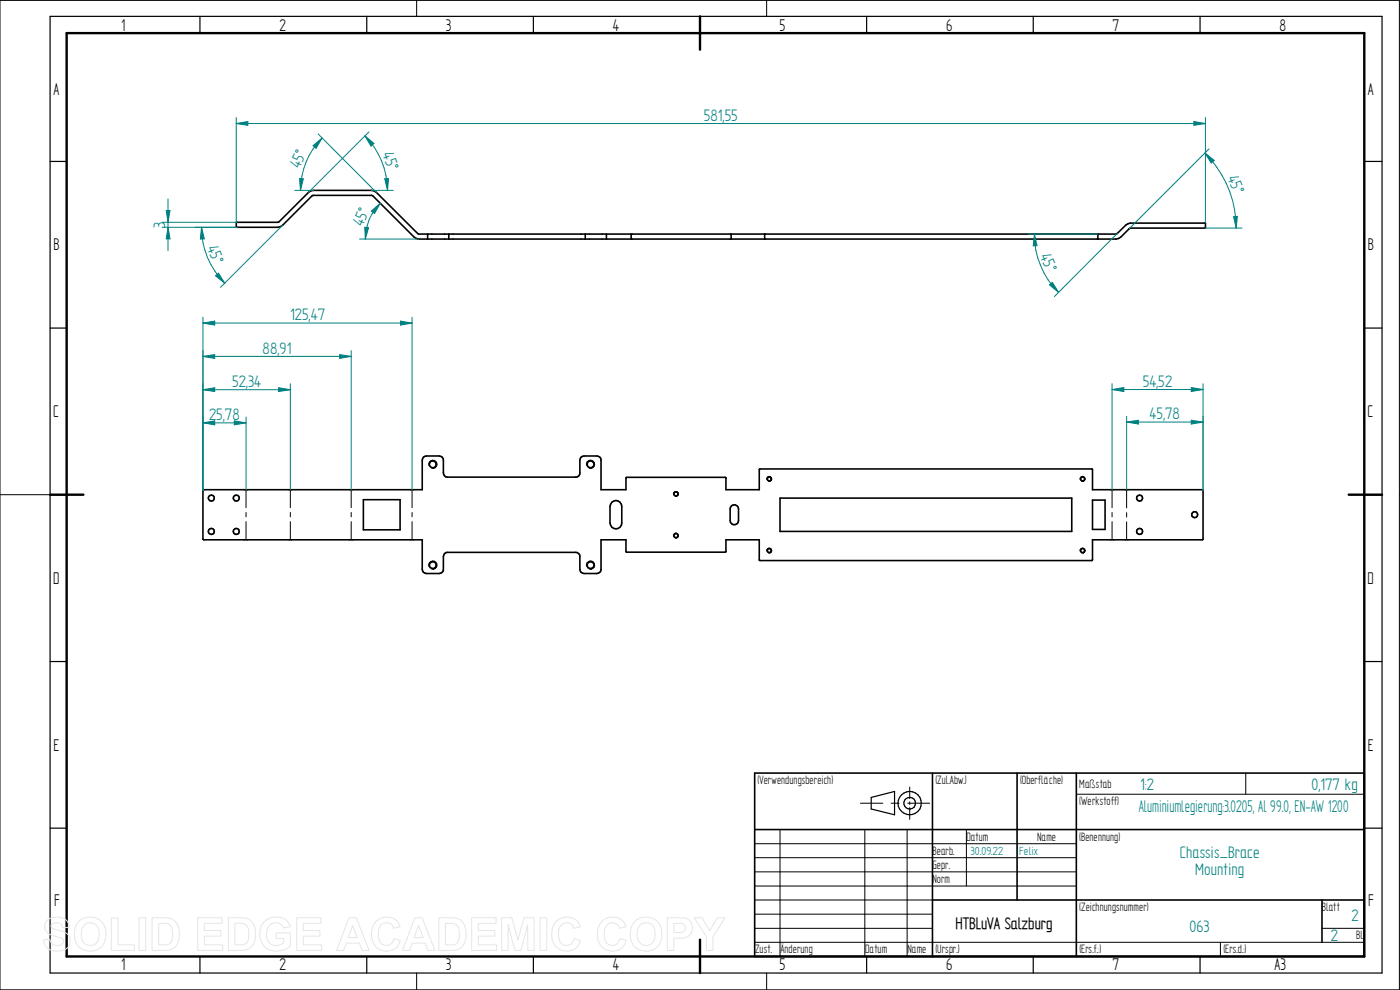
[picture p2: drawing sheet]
<svg xmlns="http://www.w3.org/2000/svg" width="297mm" height="210mm" viewBox="0 0 297 210" stroke-linecap="round" stroke-linejoin="round" font-family="sans-serif">
<g fill="none" stroke="#000" stroke-width=".21">
<path d="M88.4 0v3.5M162.6 0v3.5M0 .1h296.9v209.9h-296.9zM0 104.9h10.6M296.9 104.9h.1M160.1 179h68.2M165.5 176v26.9M182.5 170.4h4.8M183.5 176v26.9M189.1 170.4h1.7M192.4 176v26.9M192.6 170.4h4.6"/>
<path d="M193 167v2.4M193 170.1v.5M193 171.3v2.5M205 176v12M228.3 168.5h61.1M264.3 164v4.5M160.1 199.9h129.3M160.1 196.9h37.7M160.1 188h68.2M160.1 185h68.2M160.1 181.9h68.2M160.1 190.9h37.7"/>
<path d="M160.1 193.9h37.7M258.9 199.9v3M280.5 196.9h8.9M88.4 206.4v3.6M162.6 206.4v3.6"/>
</g>
<g fill="none" stroke="#000" stroke-width=".25">
<path d="M10.6 3.5h282.6v202.9h-282.6zM42.4 3.5v3.5M77.8 3.5v3.5M113.2 3.5v3.5M148.5 3.5v3.5M183.9 3.5v3.5M219.2 3.5v3.5M254.6 3.5v3.5M10.6 34.2h3.5M289.4 34.2h3.8M10.6 69.6h3.5M289.4 69.6h3.8"/>
<path d="M10.6 104.9h3.5M289.4 104.9h3.8M10.6 140.3h3.5M289.4 140.3h3.8M10.6 175.7h3.5M184.8 169.2l5-1.3v4.9l-5-1.2zM289.4 175.7h3.8M42.4 202.9v3.5M77.8 202.9v3.5M113.2 202.9v3.5M148.5 202.9v3.5M183.9 202.9v3.5"/>
<path d="M219.2 202.9v3.5M254.6 202.9v3.5"/>
<circle cx="193" cy="170.4" r="2.46"/>
<circle cx="193" cy="170.4" r="1.23"/>
</g>
<path d="M14.1 7h275.3v195.9h-275.3zM148.5 3.5v7M10.6 104.9h7.1M286.1 104.9h7.1M148.5 199.3v7.1" fill="none" stroke="#000" stroke-width=".51"/>
<g fill="none" stroke="#000" stroke-width=".34">
<path d="M50.1 47.2h8.9l6.4-6.4 .5-.3 .6-.1h12.3l1 .4 9 8.9h148l2-1.9 1-.5h15.9v1.1h-15.9l-2 1.9-1 .4h-148l-1-.4-8.7-8.8-.3-.1-12.6 .1-6.3 6.3-.9 .4h-8.9zM90.7 49.7v1M95.2 49.7v1M124.2 49.7v1M128.7 49.7v1M133.9 49.7v1M155.1 49.7v1M162.2 49.7v1M232.9 49.7v1M160.1 164h129.3v38.9h-129.3zM160.1 176h129.3M197.8 164v38.9"/>
<path d="M215.8 164v26.9M228.3 164v38.9M197.8 190.9h91.6M280.5 190.9v9"/>
</g>
<path d="M41.5 48.2h8.8M42.8 48.2l.5 2.5h-.8zM59.9 47.8l-13.1 13.2" fill="none" stroke="#008080" stroke-width=".21"/>
<path d="M42.8 48.2l.5 2.5h-.8z" fill="#008080"/>
<path d="M45.7 58.5l.7-.5 1.3 2.1z" fill="none" stroke="#008080" stroke-width=".21"/>
<path d="M45.7 58.5l.7-.5 1.3 2.1z" fill="#008080"/>
<path d="M78.3 28l-12.9 12.8M81.6 37.9h.8l-.2 2.5zM42.8 48.2a16.6 16.6 0 0 0 4.9 11.9M78.8 40.4h4.6" fill="none" stroke="#008080" stroke-width=".21"/>
<path d="M81.6 37.9h.8l-.2 2.5z" fill="#008080"/>
<path d="M77.4 28.8l1.9 1.6-.6 .6z" fill="none" stroke="#008080" stroke-width=".21"/>
<path d="M77.4 28.8l1.9 1.6-.6 .6z" fill="#008080"/>
<path d="M66.4 30.9l1.9-1.6-1.2 2.2zM67.5 28.4l12.3 12.4M77.4 28.8a16.6 16.6 0 0 1 4.8 11.6M62.5 40.4h4" fill="none" stroke="#008080" stroke-width=".21"/>
<path d="M66.4 30.9l1.9-1.6-1.2 2.2z" fill="#008080"/>
<path d="M63.5 37.9h.8l-.5 2.5z" fill="none" stroke="#008080" stroke-width=".21"/>
<path d="M63.5 37.9h.8l-.5 2.5z" fill="#008080"/>
<path d="M68.3 29.3a15.7 15.7 0 0 0-4.5 11.1M76.3 50.7h12.5M78.8 44.8l1.8-1.7-1.1 2.2z" fill="none" stroke="#008080" stroke-width=".21"/>
<path d="M78.8 44.8l1.8-1.7-1.1 2.2z" fill="#008080"/>
<path d="M77.4 48.2l.8 .1-.7 2.4z" fill="none" stroke="#008080" stroke-width=".21"/>
<path d="M77.4 48.2l.8 .1-.7 2.4z" fill="#008080"/>
<path d="M80.6 43.1a10.6 10.6 0 0 0-3.1 7.6M218.2 49.7h14.7M219.5 49.7l.5 2.4-.8 .1zM237 49.5l-13.3 13.4" fill="none" stroke="#008080" stroke-width=".21"/>
<path d="M219.5 49.7l.5 2.4-.8 .1z" fill="#008080"/>
<path d="M222.6 60.4l.7-.5 1.3 2.1z" fill="none" stroke="#008080" stroke-width=".21"/>
<path d="M222.6 60.4l.7-.5 1.3 2.1z" fill="#008080"/>
<path d="M256.5 31.6l-16.9 16.9M219.5 49.7a17.3 17.3 0 0 0 5.1 12.3M255.6 48.4h7.9M261.7 46l.8-.1-.2 2.5z" fill="none" stroke="#008080" stroke-width=".21"/>
<path d="M261.7 46l.8-.1-.2 2.5z" fill="#008080"/>
<path d="M255.7 32.5l1.9 1.5-.6 .6z" fill="none" stroke="#008080" stroke-width=".21"/>
<path d="M255.7 32.5l1.9 1.5-.6 .6z" fill="#008080"/>
<path d="M255.7 32.5a22.5 22.5 0 0 1 6.6 15.9M34.4 47.2h15.9M34.4 48.2h15.9M35.3 44.7h.8l-.5 2.5z" fill="none" stroke="#008080" stroke-width=".21"/>
<path d="M35.3 44.7h.8l-.5 2.5z" fill="#008080"/>
<path d="M35.6 48.2l.5 2.5h-.8z" fill="none" stroke="#008080" stroke-width=".21"/>
<path d="M35.6 48.2l.5 2.5h-.8z" fill="#008080"/>
<path d="M35.6 42.2v11M43.1 88.5v15.6M43.1 89.7l2.5-.4v.8zM52.2 88.5v15.4" fill="none" stroke="#008080" stroke-width=".21"/>
<g fill="none" stroke="#000" stroke-width=".34">
<path d="M43.1 103.9h46.5v-6.3a.87 .87 0 0 1 .9-.9h2.7a.87 .87 0 0 1 .9 .9v2.7a.87 .87 0 0 0 .9 .9h27.1a.87 .87 0 0 0 .9-.9v-2.7a.87 .87 0 0 1 .9-.9h2.7a.87 .87 0 0 1 .9 .9v6.3h5.3v-2.5l.2-.1h20.8l.2 .1v2.5h7.1v-4.2l.1-.2h70.4l.2 .2v4.2h23.3l.1 .2v10.4h-23.4v4.2l-.2 .2h-70.4l-.1-.2v-4.2h-7.1v2.5l-.2 .1h-20.8l-.2-.1v-2.5h-5.3v6.3a.87 .87 0 0 1-.9 .9h-2.7a.87 .87 0 0 1-.9-.9v-2.7a.87 .87 0 0 0-.9-.9h-27.1a.87 .87 0 0 0-.9 .9v2.7a.87 .87 0 0 1-.9 .9h-2.7a.87 .87 0 0 1-.9-.9v-6.3h-46.5zM77.1 106h7.8v6.4h-7.8zM129.8 106.6a1.25 1.25 0 0 1 1.3-.3 1.25 1.25 0 0 1 .8 1.1v3.6a1.25 1.25 0 0 1-1.2 1.2 1.25 1.25 0 0 1-1.3-1.2v-3.6zM155.2 107.3a.89 .89 0 0 1 1.5 .6v2.5a.89 .89 0 0 1-.9 .9 .89 .89 0 0 1-.9-.9v-2.5zM165.5 105.7h61.9v7h-61.9zM231.8 106.1h2.6v6.2h-2.6z"/>
<circle cx="91.8" cy="98.5" r=".73"/>
<circle cx="125.3" cy="98.5" r=".73"/>
<circle cx="44.8" cy="105.7" r=".63"/>
<circle cx="44.8" cy="112.7" r=".63"/>
<circle cx="50.1" cy="112.7" r=".63"/>
<circle cx="50.1" cy="105.7" r=".63"/>
<circle cx="91.8" cy="119.9" r=".72"/>
<circle cx="125.3" cy="119.9" r=".74"/>
<circle cx="143.4" cy="104.8" r=".44"/>
<circle cx="143.4" cy="113.6" r=".44"/>
<circle cx="163.2" cy="116.8" r=".44"/>
<circle cx="163.2" cy="101.6" r=".44"/>
<circle cx="229.7" cy="101.6" r=".45"/>
<circle cx="229.7" cy="116.8" r=".44"/>
<circle cx="241.8" cy="112.7" r=".63"/>
<circle cx="241.8" cy="105.7" r=".63"/>
<circle cx="253.5" cy="109.2" r=".63"/>
</g>
<g fill="none" stroke="#000" stroke-width=".21">
<path d="M91 98.7a.88 .88 0 0 1 .8-1.1 .88 .88 0 0 1 .9 1 .88 .88 0 0 1-1.1 .8M124.4 98.7a.88 .88 0 0 1 .8-1.1 .88 .88 0 0 1 1 1 .88 .88 0 0 1-1.1 .8M52.2 103.9v3.8M52.2 108.7v.9M52.2 110.7v3.8M61.6 103.9v3.8M61.6 108.7v.9M61.6 110.7v3.8M74.5 103.9v3.8M74.5 108.7v.9M74.5 110.7v3.8M87.4 103.9v3.8"/>
<path d="M87.4 108.7v.9M87.4 110.7v3.8M142.9 113.7v-.2l.2-.3a.54 .54 0 0 1 .6 0 .54 .54 0 0 1 .2 .5l-.1 .3-.5 .1M142.9 104.9v-.3l.2-.2a.54 .54 0 0 1 .6-.1 .54 .54 0 0 1 .2 .5l-.1 .3-.5 .2M162.7 101.7l.2-.5a.54 .54 0 0 1 .7 0 .54 .54 0 0 1 0 .7l-.5 .2M162.7 116.9v-.3a.55 .55 0 0 1 .6-.3 .55 .55 0 0 1 .4 .5l-.1 .3-.5 .2M229.2 101.7v-.3l.2-.2a.54 .54 0 0 1 .5-.1 .54 .54 0 0 1 .3 .5l-.1 .3-.6 .2M229.2 116.9v-.3l.2-.2a.54 .54 0 0 1 .5-.1 .54 .54 0 0 1 .3 .5l-.1 .3-.6 .2M235.9 103.9v3.8M235.9 108.7v.9M235.9 110.7v3.8M239 103.9v3.8"/>
<path d="M239 108.8v.9M239 110.7v3.8M91 120.1a.89 .89 0 0 1 .7-1.1 .89 .89 0 0 1 1 .9 .89 .89 0 0 1-1.1 .8M124.4 120.1a.89 .89 0 0 1 .8-1.1 .89 .89 0 0 1 .9 .9 .89 .89 0 0 1-1 .8"/>
</g>
<path d="M43.1 89.7l2.5-.4v.8z" fill="#008080"/>
<path d="M49.7 89.3l2.5 .4-2.5 .4z" fill="none" stroke="#008080" stroke-width=".21"/>
<path d="M49.7 89.3l2.5 .4-2.5 .4z" fill="#008080"/>
<path d="M43.1 89.7h9.1M43.1 81.4v22.7M43.1 82.7l2.5-.4v.8zM61.6 81.4v22.5" fill="none" stroke="#008080" stroke-width=".21"/>
<path d="M43.1 82.7l2.5-.4v.8z" fill="#008080"/>
<path d="M59.1 82.3l2.5 .4-2.5 .4z" fill="none" stroke="#008080" stroke-width=".21"/>
<path d="M59.1 82.3l2.5 .4-2.5 .4z" fill="#008080"/>
<path d="M43.1 74.4v29.7M43.1 75.6l2.5-.4v.8zM74.5 74.4v29.5M43.1 82.7h18.5" fill="none" stroke="#008080" stroke-width=".21"/>
<path d="M43.1 75.6l2.5-.4v.8z" fill="#008080"/>
<path d="M72.1 75.2l2.4 .4-2.4 .4z" fill="none" stroke="#008080" stroke-width=".21"/>
<path d="M72.1 75.2l2.4 .4-2.4 .4z" fill="#008080"/>
<path d="M43.1 75.6h31.4M43.1 67.3v36.8M43.1 68.5l2.5-.4v.9zM87.4 67.3v36.6" fill="none" stroke="#008080" stroke-width=".21"/>
<path d="M43.1 68.5l2.5-.4v.9z" fill="#008080"/>
<path d="M85 68.1l2.4 .4-2.4 .5z" fill="none" stroke="#008080" stroke-width=".21"/>
<path d="M85 68.1l2.4 .4-2.4 .5z" fill="#008080"/>
<path d="M43.1 68.5h44.3M239 88.3v15.6M252.7 89.2l2.5 .3-2.5 .5zM255.2 88.3v15.8" fill="none" stroke="#008080" stroke-width=".21"/>
<path d="M252.7 89.2l2.5 .3-2.5 .5z" fill="#008080"/>
<path d="M239 89.5l2.5-.3v.8z" fill="none" stroke="#008080" stroke-width=".21"/>
<path d="M239 89.5l2.5-.3v.8z" fill="#008080"/>
<path d="M235.9 81.4v22.5M239 89.5h16.2M252.7 82.2l2.5 .4-2.5 .5zM255.2 81.4v22.7" fill="none" stroke="#008080" stroke-width=".21"/>
<path d="M252.7 82.2l2.5 .4-2.5 .5z" fill="#008080"/>
<path d="M235.9 82.6l2.5-.4v.9z" fill="none" stroke="#008080" stroke-width=".21"/>
<path d="M235.9 82.6l2.5-.4v.9z" fill="#008080"/>
<path d="M50.1 24.9v22.3M50.1 26.2l2.5-.4v.8zM255.7 24.9v22.4M235.9 82.6h19.3" fill="none" stroke="#008080" stroke-width=".21"/>
<path d="M50.1 26.2l2.5-.4v.8z" fill="#008080"/>
<path d="M253.3 25.8l2.4 .4-2.4 .4z" fill="none" stroke="#008080" stroke-width=".21"/>
<path d="M253.3 25.8l2.4 .4-2.4 .4z" fill="#008080"/>
<path d="M50.1 26.2h205.6" fill="none" stroke="#008080" stroke-width=".21"/>
<g fill="none" stroke="#e6e6e6" stroke-width=".21">
<path d="M10 195.3a3.2 3.2 0 0 1 4.4 .4l.3 1-1.4 .1a1.33 1.33 0 0 0-1.1-1 1.33 1.33 0 0 0-1.4 .6l.2 .5 .9 .3a4 4 0 0 1 2.7 1.3 2.16 2.16 0 0 1-2.1 3.2 2.65 2.65 0 0 1-3.3-2.3l1.4-.1a1.5 1.5 0 0 0 1.3 1.3 1.5 1.5 0 0 0 1.6-1 1 1 0 0 0-1.1-.8 3.2 3.2 0 0 1-2.9-1.9l.1-.9zM16.7 195.5a3.4 3.4 0 0 1 4.1-.5 3.4 3.4 0 0 1 1.7 3.7 3.4 3.4 0 0 1-4.1 3 3.4 3.4 0 0 1-2.6-4.3l.3-1zM17.8 196.4a1.93 1.93 0 0 1 2.3-.4 1.93 1.93 0 0 1 .9 2.1 1.94 1.94 0 0 1-.9 2.2 1.94 1.94 0 0 1-2.3-.3 3.3 3.3 0 0 1 0-3.6zM23.6 194.7h1.4v5.7h3.5v1.2h-4.9zM29.5 194.7h1.4v6.9h-1.4zM32.3 194.7h2.5a2.97 2.97 0 0 1 3.3 3.5 2.91 2.91 0 0 1-3.2 3.4h-2.6zM33.7 195.9a2.89 2.89 0 0 1 2.5 .6 3.6 3.6 0 0 1-.3 3.7l-.6 .2h-1.6zM42 194.7h5.1v1.2h-3.8v1.5h3.6v1.2h-3.6v1.8h3.9v1.2h-5.2zM48.4 194.7h2.6a2.97 2.97 0 0 1 3.2 3.5 2.91 2.91 0 0 1-3.1 3.4h-2.7zM49.8 195.9a2.89 2.89 0 0 1 2.6 .6 3.6 3.6 0 0 1-.3 3.7l-.6 .2h-1.7zM56 195.6a3.7 3.7 0 0 1 5.1 0l.5 1-1.5 .2a1.89 1.89 0 0 0-2.3-1 1.89 1.89 0 0 0-1.2 2.3 2.14 2.14 0 0 0 1.1 2.3 2.14 2.14 0 0 0 2.5-.4v-.9h-1.6v-1.2h3v2.8a4.1 4.1 0 0 1-5.9-.4 4.2 4.2 0 0 1 .3-4.7zM62.9 194.7h5.2v1.2h-3.8v1.5h3.6v1.2h-3.6v1.8h3.9v1.2h-5.3z"/>
<path d="M74 194.7h1.6l2.7 6.9h-1.5l-.6-1.5h-2.7l-.6 1.5h-1.5zM74.8 196.3l1 2.6h-1.9zM79.7 195.5a3 3 0 0 1 5.2 1.1l-1.4 .3a1.66 1.66 0 0 0-1.9-1.1 1.66 1.66 0 0 0-1.3 1.8 2.36 2.36 0 0 0 1.3 2.9 1.59 1.59 0 0 0 2-1.4l1.3 .4a3.1 3.1 0 0 1-3.6 2.2 3.1 3.1 0 0 1-2.5-3.5l.3-1.5zM88 194.7h1.6l2.7 6.9h-1.5l-.6-1.5h-2.8l-.5 1.5h-1.5zM88.8 196.3l1 2.6h-1.9zM93.1 194.7h2.5a2.97 2.97 0 0 1 3.3 3.5 2.91 2.91 0 0 1-3.2 3.4h-2.6zM94.5 195.9a2.89 2.89 0 0 1 2.6 .6 3.6 3.6 0 0 1-.3 3.7l-.6 .2h-1.7zM100.1 194.7h5.1v1.2h-3.7v1.5h3.5v1.2h-3.5v1.8h3.9v1.2h-5.3zM106.4 194.7h2.2l1.3 4.7 1.3-4.7h2.1v6.9h-1.3v-5.4l-1.5 5.4h-1.3l-1.4-5.4v5.4h-1.4zM114.6 194.7h1.4v6.9h-1.4zM118 195.5a3 3 0 0 1 5.1 1.1l-1.3 .3a1.66 1.66 0 0 0-2-1.1 1.66 1.66 0 0 0-1.3 1.8 2.36 2.36 0 0 0 1.4 2.9 1.59 1.59 0 0 0 1.9-1.4l1.3 .4a3.1 3.1 0 0 1-3.6 2.2 3.1 3.1 0 0 1-2.4-3.5l.2-1.5zM127.6 195.5a3 3 0 0 1 5.2 1.1l-1.4 .3a1.66 1.66 0 0 0-1.9-1.1 1.66 1.66 0 0 0-1.3 1.8 2.36 2.36 0 0 0 1.4 2.9 1.59 1.59 0 0 0 1.9-1.4l1.3 .4a3.1 3.1 0 0 1-3.6 2.2 3.1 3.1 0 0 1-2.5-3.5l.3-1.5z"/>
<path d="M134.7 195.5a3.4 3.4 0 0 1 4-.5 3.4 3.4 0 0 1 1.7 3.7 3.4 3.4 0 0 1-4 3 3.4 3.4 0 0 1-2.6-4.3l.2-1zM135.7 196.4a1.93 1.93 0 0 1 2.3-.4 1.93 1.93 0 0 1 1 2.1 1.94 1.94 0 0 1-1 2.2 1.94 1.94 0 0 1-2.3-.3 3.3 3.3 0 0 1 0-3.6zM141.6 194.7h2.2a2.62 2.62 0 0 1 2.9 1.1 2.21 2.21 0 0 1-.2 2.3 2.21 2.21 0 0 1-2.2 .9h-1.3v2.6h-1.4zM143 195.9a2.94 2.94 0 0 1 2.2 .3 1.02 1.02 0 0 1 .1 1.2 1.02 1.02 0 0 1-1.2 .4h-1.1zM147.3 194.7h1.6l1.7 2.8 1.6-2.8h1.6l-2.5 4v2.9h-1.4v-2.9z"/>
</g>
<g font-size="4.1">
<text x="25.7" y="6.5">1</text>
<text x="59.3" y="6.5">2</text>
<text x="94.6" y="6.5">3</text>
<text x="130" y="6.5">4</text>
<text x="165.4" y="6.5">5</text>
<text x="200.7" y="6.5">6</text>
<text x="236.1" y="6.5">7</text>
<text x="271.4" y="6.5">8</text>
<text x="11.3" y="20.1">A</text>
<text x="290.2" y="20.1">A</text>
<text x="11.3" y="53.1">B</text>
<text x="290.2" y="53.1">B</text>
<text x="11.3" y="88.5">C</text>
<text x="290.1" y="88.5">C</text>
<text x="11.3" y="123.9">D</text>
<text x="290.1" y="123.9">D</text>
<text x="11.3" y="159.2">E</text>
<text x="290.2" y="159.2">E</text>
<text x="11.5" y="192.3">F</text>
<text x="290.3" y="192.3">F</text>
<text x="25.7" y="205.9">1</text>
<text x="59.3" y="205.9">2</text>
<text x="94.6" y="205.9">3</text>
<text x="130" y="205.9">4</text>
<text x="165.4" y="205.9">5</text>
<text x="200.7" y="205.9">6</text>
<text x="236.1" y="205.9">7</text>
<text x="270.4" y="205.9">A3</text>
</g>
<text font-size="4.1" fill="#008080" x="241.6" y="172.3">Aluminiumlegierung:3.0205, Al 99.0, EN-AW 1200</text>
<g font-size="4" fill="#008080">
<text x="149.3" y="25.6">581,55</text>
<text x="63.6" y="35.9" transform="rotate(-67 63.6 35.9)">45°</text>
<text x="81.1" y="32.8" transform="rotate(70 81.1 32.8)">45°</text>
<text x="260.3" y="37.8" transform="rotate(67 260.3 37.8)">45°</text>
<text x="35.1" y="48.3" transform="rotate(-90 35.1 48.3)">3</text>
<text x="43.9" y="52.6" transform="rotate(67 43.9 52.6)">45°</text>
<text x="77" y="48.2" transform="rotate(-67 77 48.2)">45°</text>
<text x="220.6" y="54.3" transform="rotate(67 220.6 54.3)">45°</text>
<text x="61.6" y="67.9">125,47</text>
<text x="55.7" y="75">88,91</text>
<text x="49.3" y="82">52,34</text>
<text x="242.4" y="82">54,52</text>
<text x="44.4" y="89.1">25,78</text>
<text x="243.9" y="88.9">45,78</text>
<text x="241.9" y="167.6">1:2</text>
<text x="278.2" y="167.7">0,177 kg</text>
<text x="250.3" y="181.9">Chassis_Brace</text>
<text x="253.6" y="185.7">Mounting</text>
<text x="252.3" y="197.7">063</text>
<text x="286.7" y="195.4">2</text>
<text x="282.3" y="199.6">2</text>
</g>
<text font-size="3.9" x="202.7" y="197.1">HTBLuVA Salzburg</text>
<g font-size="2.9">
<text x="160.7" y="166.3">(Verwendungsbereich)</text>
<text x="198.4" y="166.4">(Zul.Abw.)</text>
<text x="216.4" y="166.4">(Oberfläche)</text>
<text x="229" y="167.1">Maßstab</text>
<text x="229" y="170.9">(Werkstoff)</text>
<text x="205" y="178.3">Datum</text>
<text x="220.1" y="178.3">Name</text>
<text x="229" y="178.3">(Benennung)</text>
<text x="197.8" y="181.3">Bearb.</text>
<text x="197.8" y="184.3">Gepr.</text>
<text x="197.8" y="187.3">Norm</text>
<text x="229" y="193.3">(Zeichnungsnummer)</text>
<text x="280.5" y="193.3">Blatt</text>
<text x="160.2" y="202.3">Zust.</text>
<text x="165.6" y="202.3">Änderung</text>
<text x="183.6" y="202.3">Datum</text>
<text x="192.5" y="202.3">Name</text>
<text x="198.4" y="202.3">(Urspr.)</text>
<text x="229" y="202.3">(Ers.f.:)</text>
<text x="259.5" y="202.3">(Ers.d.:)</text>
<text x="287.7" y="199.3">Bl.</text>
</g>
<g font-size="2.8" fill="#008080">
<text x="205.9" y="181.3">30.09.22</text>
<text x="216.2" y="181.5">Felix</text>
</g>
</svg>
